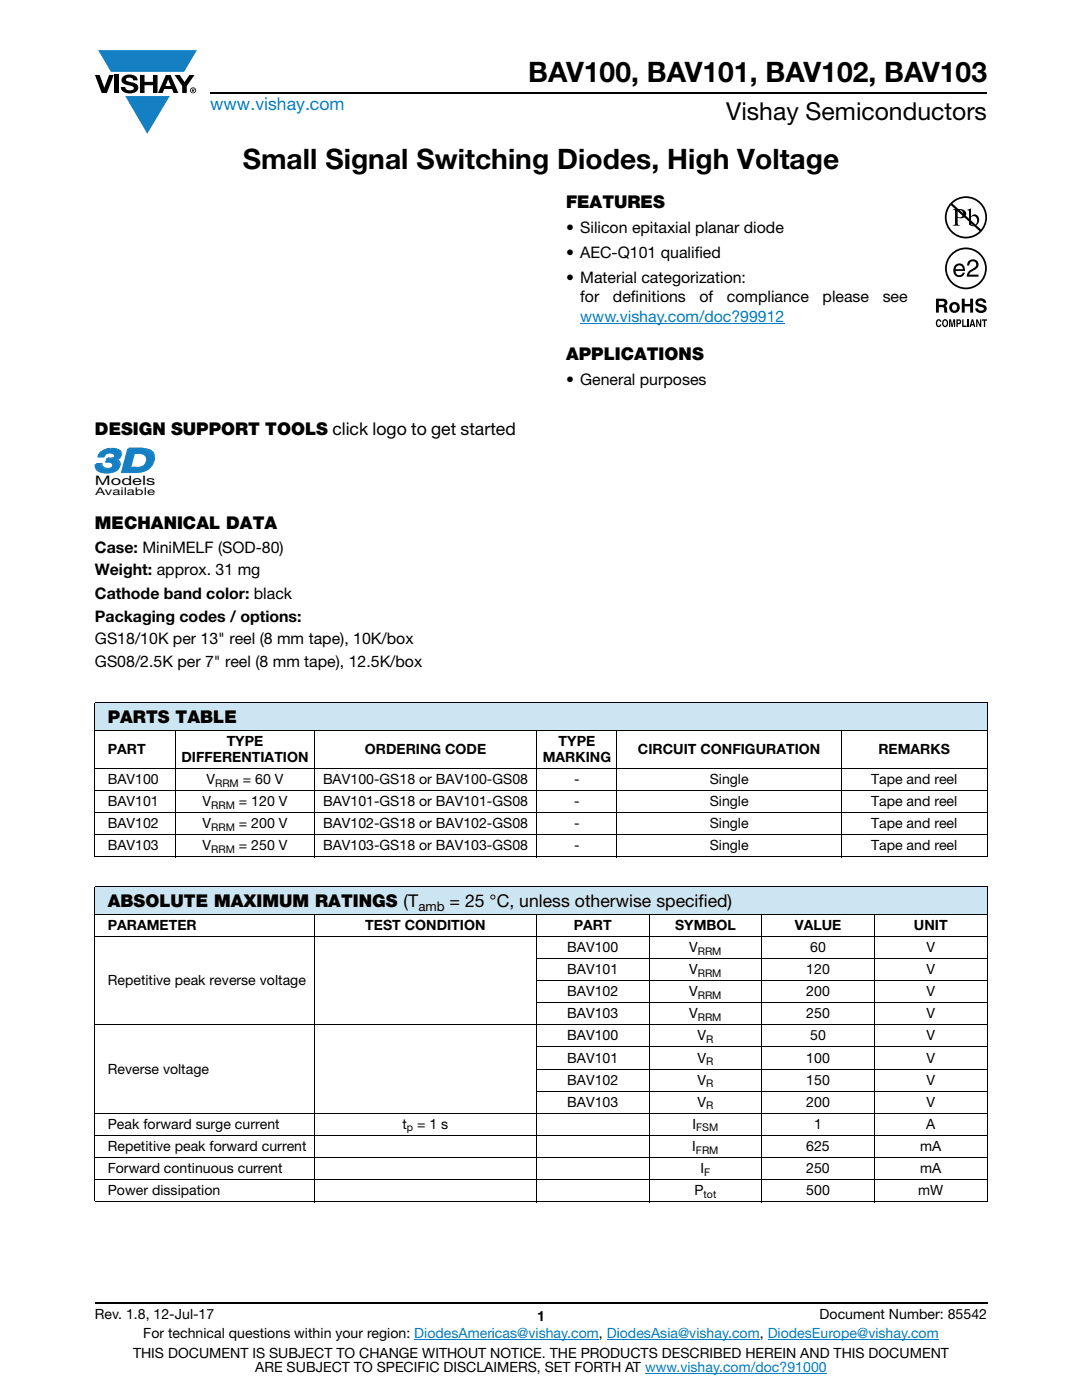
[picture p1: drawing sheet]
<svg xmlns="http://www.w3.org/2000/svg" width="216mm" height="279mm" viewBox="0 0 216 279" stroke-linecap="round" stroke-linejoin="round" font-family="sans-serif">
<g fill="#147fc3">
<path d="M19.6 10h19.7l-2.6 4.3h-1.1h-13.5z"/>
<path d="M25 19.2h8.9l-4.5 7.5z"/>
</g>
<g fill="#000">
<path d="M18.9 15h1l.9 2.5 1-2.5h.9l-1.4 3.6h-1zM22.9 15h.9v3.6h-.9zM24.6 15.3a2.1 2.1 0 0 1 2.8 .3l.1 .4h-.9a.79 .79 0 0 0-.7-.5 .79 .79 0 0 0-.8 .4l.3 .3 1 .2a1.08 1.08 0 0 1 1.2 1 1.08 1.08 0 0 1-1.1 1.2 1.73 1.73 0 0 1-2.4-1.2h.9a.96 .96 0 0 0 .8 .6 .96 .96 0 0 0 .9-.4 1.31 1.31 0 0 0-1.2-.6 1.03 1.03 0 0 1-1.1-.6 1.03 1.03 0 0 1 .2-1.1zM27.9 15h.9v1.3h1.7v-1.3h.9v3.6h-.9v-1.6h-1.7v1.6h-.9zM34.8 15h1.1l.9 1.4 1-1.4h1l-1.5 2.2v1.4h-.9v-1.4z"/>
<path d="M33.6 15.9l.5 1.3h-1.1zM33.1 15l-1.6 3.6h1l.3-.8h1.5l.3 .8h1l-1.6-3.6z"/>
<path d="M38.4 17.8h.2v.2h-.2zM38.3 17.7v.7h.1v-.3l.4 .3-.2-.3 .2-.2-.1-.2z"/>
<path d="M38.1 18a.46 .46 0 0 1 .9 0 .46 .46 0 0 1-.9 0zM37.9 18a.6 .6 0 0 0 1.2 0 .6 .6 0 0 0-1.2 0z"/>
</g>
<path d="M42 18.6h155M18.9 260h178.1" fill="none" stroke="#000" stroke-width=".36"/>
<path d="M115.8 64.5h40.7M82.7 267.3h36.8M121.1 267.3h30.5M128.7 274h36.3M153.2 267.3h34.1" fill="none" stroke="#007ec4" stroke-width=".2"/>
<g fill="#fff">
<path d="M42.5 46.1h36.9v28.2h-36.9z"/>
<path d="M18.9 89.3h12.1v10h-12.1z"/>
</g>
<path d="M19.3 92.4h1.2l-.3 .3h-1.2z" fill="#0d567f"/>
<path d="M20.5 92.4l-.3 .4z" fill="#09537d"/>
<path d="M20.5 92.5l-.3 .4z" fill="#0d5781"/>
<path d="M20.5 92.6l-.3 .3z" fill="#105a84"/>
<path d="M20.5 92.6l-.3 .4z" fill="#115c88"/>
<path d="M20.5 92.7l-.3 .4z" fill="#145f8c"/>
<path d="M20.5 92.8l-.2 .3z" fill="#146190"/>
<path d="M20.6 92.8l-.3 .4z" fill="#156494"/>
<path d="M20.6 92.9l.2 .2-.3 .3-.2-.2z" fill="#176797"/>
<path d="M20.8 93.1l.1 .1-.3 .3-.1-.1z" fill="#156494"/>
<path d="M20.9 93.2h.1l-.4 .3z" fill="#146190"/>
<path d="M21 93.2l.1 .1-.4 .2z" fill="#145f8c"/>
<path d="M21.1 93.3h.1l-.4 .3z" fill="#115c88"/>
<path d="M21.2 93.3h.1l-.4 .3z" fill="#105a84"/>
<path d="M21.3 93.3h.2l-.5 .3z" fill="#0d5781"/>
<path d="M21.5 93.3h.2l-.4 .3h-.1z" fill="#09537d"/>
<path d="M21.7 93.3h.1l-.5 .3z" fill="#0e5078"/>
<path d="M21.8 93.3h.2l-.5 .3z" fill="#0e4e73"/>
<path d="M22 93.3l.2-.1-.5 .4z" fill="#0a496f"/>
<path d="M22.2 93.2h.1l-.4 .4z" fill="#09486a"/>
<path d="M22.3 93.2l.3-.2-.6 .5z" fill="#034466"/>
<path d="M21.6 91.3h.4l-.4 .3h-.3z" fill="#0d567f"/>
<path d="M21.3 90.4l-.4 .5z" fill="#034466"/>
<path d="M21.2 90.6l-.4 .4z" fill="#09486a"/>
<path d="M21.1 90.7l-.3 .4z" fill="#0a496f"/>
<path d="M21.1 90.8l-.3 .4z" fill="#0e4e73"/>
<path d="M22 91.3h.1l-.5 .3z" fill="#09537d"/>
<path d="M22.1 91.3h.2l-.3 .3h-.2z" fill="#0e5078"/>
<path d="M22.3 91.3l.2-.1-.5 .4z" fill="#0e4e73"/>
<path d="M22.5 91.2h.2l-.5 .3z" fill="#0a496f"/>
<path d="M22.7 91.2l.1-.1-.4 .4z" fill="#09486a"/>
<path d="M22.8 91.1l.2-.1-.5 .4z" fill="#034466"/>
<path d="M23.2 91.6h.2l-.3 .3h-.2z" fill="#115c88"/>
<path d="M23.4 91.6l.1 .1-.3 .3-.1-.1z" fill="#145f8c"/>
<path d="M23.5 91.7h.2l-.3 .4-.2-.1z" fill="#146190"/>
<path d="M23.7 91.7l.1 .1-.3 .3h-.1z" fill="#156494"/>
<path d="M23.8 91.8l.2 .3-.3 .3-.2-.3z" fill="#176797"/>
<path d="M24 92.1l.1 .1-.3 .3-.1-.1z" fill="#156494"/>
<path d="M24.1 92.2l-.3 .4z" fill="#146190"/>
<path d="M24.1 92.3l-.3 .4z" fill="#145f8c"/>
<path d="M24.1 92.4l-.3 .4z" fill="#115c88"/>
<path d="M24.2 92.5l-.3 .4z" fill="#105a84"/>
<path d="M24.2 92.5l-.3 .5z" fill="#0d5781"/>
<path d="M24.2 92.7l-.4 .4z" fill="#09537d"/>
<path d="M24.1 92.8l-.3 .4z" fill="#0e5078"/>
<path d="M24.1 92.9l-.3 .4z" fill="#0e4e73"/>
<path d="M24.1 93l-.4 .4z" fill="#0a496f"/>
<path d="M24.1 93.1l-.4 .4z" fill="#09486a"/>
<g fill="#034466">
<path d="M24 93.2l-.5 .5z"/>
<path d="M20.3 90l.5-.4-.8 .7z"/>
</g>
<path d="M20.8 89.6l.3-.1-.6 .4z" fill="#09486a"/>
<path d="M21.1 89.5l.3-.1-.6 .4z" fill="#0a496f"/>
<path d="M21.4 89.4h.4l-.3 .3h-.4z" fill="#0e4e73"/>
<path d="M21.8 89.4l.3-.1-.3 .4h-.3z" fill="#0e5078"/>
<path d="M22.1 89.3h.2l-.5 .4z" fill="#09537d"/>
<path d="M19.9 90.3a3.2 3.2 0 0 1 4.1 .1 1.07 1.07 0 0 1-1.1 1.5 1.09 1.09 0 0 1 1 1 1.09 1.09 0 0 1-.8 1.1 4.2 4.2 0 0 1-3.6 0l-.5-.8v-.5h1.2a1 1 0 0 0 1.5 .9 .7 .7 0 0 0 .8-.7 .7 .7 0 0 0-.9-.7h-.5l.2-.6h.4a.81 .81 0 0 0 1.1-.9 1.28 1.28 0 0 0-2 .5h-1.3z" fill="#177fc3"/>
<path d="M19.9 90.3a3.2 3.2 0 0 1 4.1 .1 1.07 1.07 0 0 1-1.1 1.5 1.09 1.09 0 0 1 1 1 1.09 1.09 0 0 1-.8 1.1 4.2 4.2 0 0 1-3.6 0l-.5-.8v-.5h1.2a1 1 0 0 0 1.5 .9 .7 .7 0 0 0 .8-.7 .7 .7 0 0 0-.9-.7h-.5l.2-.6h.4a.81 .81 0 0 0 1.1-.9 1.28 1.28 0 0 0-2 .5h-1.3z" fill="none" stroke="#177fc3" stroke-width=".2"/>
<path d="M22.3 89.3h.2l-.3 .4-.2-.1z" fill="#09537d"/>
<path d="M22.5 89.3l.4 .1-.3 .3h-.4z" fill="#0d5781"/>
<path d="M22.9 89.4h.3l-.3 .3h-.3z" fill="#105a84"/>
<path d="M23.2 89.4l.2 .1-.3 .3-.2-.1z" fill="#115c88"/>
<path d="M23.4 89.5l.2 .1-.3 .3-.2-.1z" fill="#145f8c"/>
<path d="M23.6 89.6l.2 .1-.3 .3-.2-.1z" fill="#146190"/>
<path d="M23.8 89.7l.2 .1-.3 .3-.2-.1z" fill="#156494"/>
<path d="M24 89.8l.3 .3-.3 .3-.3-.3z" fill="#176797"/>
<path d="M24.3 90.1v.1l-.3 .3v-.1z" fill="#156494"/>
<path d="M24.3 90.2l-.2 .4z" fill="#146190"/>
<path d="M24.4 90.3l-.3 .4z" fill="#145f8c"/>
<path d="M24.4 90.4l-.3 .4z" fill="#115c88"/>
<path d="M24.4 90.5l-.3 .4z" fill="#105a84"/>
<path d="M24.4 90.5l-.3 .4z" fill="#0d5781"/>
<path d="M24.4 90.6l-.3 .4z" fill="#09537d"/>
<path d="M24.4 90.7l-.3 .4z" fill="#0e5078"/>
<path d="M24.4 90.7l-.3 .4z" fill="#0e4e73"/>
<path d="M24.4 90.8l-.4 .4z" fill="#0a496f"/>
<path d="M24.3 90.9l-.3 .4z" fill="#09486a"/>
<path d="M24.3 91l-.5 .5z" fill="#034466"/>
<path d="M26.2 93.1h1.1l-.3 .4h-1.1z" fill="#0d567f"/>
<path d="M27.3 93.1h.1l-.4 .4z" fill="#09537d"/>
<path d="M27.4 93.1h.3l-.3 .3h-.3z" fill="#0e5078"/>
<path d="M27.7 93.1h.3l-.3 .3h-.3z" fill="#0e4e73"/>
<path d="M28 93.1l.2-.1-.5 .4z" fill="#0a496f"/>
<path d="M28.2 93l.3-.1-.6 .4z" fill="#09486a"/>
<path d="M28.5 92.9l.6-.4-.9 .7z" fill="#034466"/>
<path d="M27 90.2l-.8 2.9-.3 .4 .8-3z" fill="#074f76"/>
<path d="M25.5 89.5h2.6" fill="none" stroke="#0d567f" stroke-width=".31"/>
<path d="M28.1 89.3h.4l-.3 .4-.4-.1z" fill="#09537d"/>
<path d="M28.5 89.3l.4 .1-.3 .3h-.4z" fill="#0d5781"/>
<path d="M28.9 89.4h.4l-.3 .4-.4-.1z" fill="#105a84"/>
<path d="M29.3 89.4l.3 .1-.3 .3h-.3z" fill="#115c88"/>
<path d="M29.6 89.5l.2 .1-.3 .3-.2-.1z" fill="#145f8c"/>
<path d="M29.8 89.6l.3 .1-.3 .3-.3-.1z" fill="#146190"/>
<path d="M30.1 89.7l.2 .2-.3 .3-.2-.2z" fill="#156494"/>
<path d="M30.3 89.9l.5 .5-.4 .3-.4-.5z" fill="#176797"/>
<path d="M30.8 90.4l.1 .2-.4 .3-.1-.2z" fill="#156494"/>
<path d="M30.9 90.6v.1l-.3 .3-.1-.1z" fill="#146190"/>
<path d="M30.9 90.7v.2l-.3 .3v-.2z" fill="#145f8c"/>
<path d="M30.9 90.9l-.2 .4z" fill="#115c88"/>
<path d="M31 91l-.3 .5z" fill="#105a84"/>
<path d="M31 91.2v.2l-.3 .4v-.3z" fill="#0d5781"/>
<path d="M31 91.4l-.4 .6z" fill="#09537d"/>
<path d="M30.9 91.7l-.3 .5z" fill="#0e5078"/>
<path d="M30.9 91.9l-.4 .5z" fill="#0e4e73"/>
<path d="M30.8 92.1l-.4 .5z" fill="#0a496f"/>
<path d="M30.7 92.3l-.4 .6z" fill="#09486a"/>
<path d="M30.6 92.6l-.6 .7z" fill="#034466"/>
<path d="M26.7 90.5l-.8 3a3.2 3.2 0 0 0 3.1-1 1.27 1.27 0 0 0 .1-1.4 1.27 1.27 0 0 0-1.3-.6zM25.5 89.6a8.4 8.4 0 0 1 4.2 .4 2.15 2.15 0 0 1 1 2.1 2.15 2.15 0 0 1-1.4 1.7 9.3 9.3 0 0 1-5.1 .5z" fill="#177fc3"/>
<path d="M25.5 89.6a8.4 8.4 0 0 1 4.2 .4 2.15 2.15 0 0 1 1 2.1 2.15 2.15 0 0 1-1.4 1.7 9.3 9.3 0 0 1-5.1 .5zM26.7 90.5a2.55 2.55 0 0 1 2.3 .5 1.76 1.76 0 0 1-.2 1.8 1.76 1.76 0 0 1-1.8 .7h-1.1z" fill="none" stroke="#177fc3" stroke-width=".2"/>
<path d="M186.7 39.2h10.3v26.1h-10.3z" fill="#fff"/>
<g fill="#000">
<path d="M193.3 52.1a1.13 1.13 0 0 1 1.8 .2 1.13 1.13 0 0 1-.8 1.6 1.39 1.39 0 0 0-.9 .9h1.9v.4h-2.4a2.07 2.07 0 0 1 1.5-1.8 .69 .69 0 0 0 .1-1.2 .69 .69 0 0 0-1.1 .6v.2h-.4zM186.9 63.9l.4-.2 .3 .1 .2 .4-.6-.2a.66 .66 0 0 0 .1 1l.3-.3h.2a.54 .54 0 0 1-.4 .6 .54 .54 0 0 1-.6-.5zM189.4 63.7h.4l.2 1.2 .2-1.2h.4v1.6h-.3v-1.3l-.2 1.3h-.2l-.3-1.3v1.3h-.2zM192 63.7h.3v1.3h.6v.3h-.9zM191.9 59.6h.6v1.1h1.1v-1.1h.6v2.8h-.6v-1.3h-1.1v1.3h-.6zM193 63.7h.3v1.6h-.3zM194.9 59.7a1.15 1.15 0 0 1 1.9 .7h-.6v-.1a.68 .68 0 0 0-.9-.2l-.1 .4 .3 .1a1.29 1.29 0 0 1 1.4 1 1.17 1.17 0 0 1-1.2 .9 1.17 1.17 0 0 1-1.1-1h.6v.2a.67 .67 0 0 0 1.1-.1l-.2-.2-.6-.2a.82 .82 0 0 1-.8-.5 .82 .82 0 0 1 .2-1zM194.8 63.7h.3l.5 1.1v-1.1h.2v1.6h-.3l-.5-1.1v1.1h-.2zM195.9 63.7h1.1v.3h-.4v1.3h-.3v-1.3h-.4z"/>
<path d="M188.9 53.6a3.8 3.8 0 0 1 7.7 0 3.8 3.8 0 0 1-7.7 0zM188.6 53.6a4.2 4.2 0 0 0 8.3 0 4.2 4.2 0 0 0-8.3 0z"/>
<path d="M190 40.6a3.9 3.9 0 0 1 5.3-.1 3.9 3.9 0 0 1 .4 5.3zM189.7 41l5.8 5.1a3.9 3.9 0 0 1-5.4 .1 3.9 3.9 0 0 1-.4-5.2zM188.5 43.4a4.2 4.2 0 0 0 8.5 0 4.2 4.2 0 0 0-8.5 0z"/>
<path d="M191.1 42v1.3a.75 .75 0 0 0 1.1-.7 .75 .75 0 0 0-1.1-.6zM190.1 41.7a2.81 2.81 0 0 1 2.5 .4 .97 .97 0 0 1-.1 1.2 .97 .97 0 0 1-1.2 .2h-.2v1v.3l.5 .2h-1.5l.3-.1 .2-.4v-2.3l-.1-.2z"/>
<path d="M190.9 53.2l-.2 .5h1.4a.7 .7 0 0 0-.4-.7 .7 .7 0 0 0-.8 .2zM190.7 52.8a1.18 1.18 0 0 1 1.4-.1 1.18 1.18 0 0 1 .5 1.4h-1.9a.73 .73 0 0 0 .5 .8 .73 .73 0 0 0 .9-.5h.4a1.21 1.21 0 0 1-1.6 .8 1.21 1.21 0 0 1-.6-1.7z"/>
<path d="M193.8 43.4v1.3l.1 .2a.72 .72 0 0 0 .8-.1 .72 .72 0 0 0 .3-.8 .72 .72 0 0 0-.4-.8 .72 .72 0 0 0-.8 .2zM193 41.9l.8-.3v1.6a.89 .89 0 0 1 1.1-.4 .89 .89 0 0 1 .5 1.1 1.23 1.23 0 0 1-.7 1.1 1.23 1.23 0 0 1-1.3-.1l-.1-2.7z"/>
<path d="M187.3 60.1v.7h1a.39 .39 0 0 0 0-.7zM186.8 59.6h1.4a.79 .79 0 0 1 .8 .4 .79 .79 0 0 1-.1 .9l-.3 .2a.98 .98 0 0 1 .4 1.1l.1 .2h-.6l-.3-1-.9-.1v1.1h-.5z"/>
<path d="M188.4 64a.64 .64 0 0 0 .2 1h.1a.64 .64 0 0 0-.1-1zM188.2 63.8l.2-.1a.56 .56 0 0 1 .7 .4 .82 .82 0 0 1-.5 1.2h-.2a.89 .89 0 0 1-.2-1.5z"/>
<path d="M190.2 60.8a.63 .63 0 0 0-.2 .8 .63 .63 0 0 0 .7 .3 .63 .63 0 0 0 .2-.8 .63 .63 0 0 0-.7-.3zM189.4 61.4a1.1 1.1 0 0 1 2.2 0 1.1 1.1 0 0 1-2.2 0z"/>
<path d="M191.1 64v.4l.4-.1v-.3zM190.8 63.7h.6a.5 .5 0 0 1 .4 .5 .5 .5 0 0 1-.4 .5h-.3v.6h-.3z"/>
<path d="M194 64.1l-.1 .6h.3zM193.9 63.7h.3l.4 1.6h-.3v-.4h-.5l-.1 .4h-.3z"/>
</g>
<g fill="#cce5f3">
<path d="M18.9 140.3h178.1v5.5h-178.1z"/>
<path d="M18.9 177h178.1v5.5h-178.1z"/>
</g>
<g fill="none" stroke="#000" stroke-width=".2">
<path d="M18.9 140.3h178.1M18.9 145.8h178.1M18.9 153.4h178.1M18.9 157.8h178.1M18.9 140.4v30.5M35.1 145.7v25.4M62.7 145.7v25.4M107.1 145.7v25.4M123.1 145.7v25.4M167.9 145.7v25.4M197 140.4v30.5M18.9 162.2h178.1"/>
<path d="M18.9 166.6h178.1M18.9 171h178.1M18.9 177h178.1M18.9 177.1v62.6M197 177.1v62.6M18.9 182.5h178.1M18.9 186.9h178.1M62.7 182.4v57.5M107 191.3h90M107 195.7h90M107 182.4v57.5M129.5 182.4v57.5"/>
<path d="M152 182.4v57.5M174.5 182.4v57.5M18.9 204.5h178.1M107 200.1h90M107 208.9h90M107 213.4h90M107 217.8h90M18.9 222.2h178.1M18.9 226.6h178.1M18.9 231h178.1M18.9 235.4h178.1M18.9 239.8h178.1"/>
</g>
<g font-size="5.6">
<text x="105.4" y="16.4">BAV100, BAV101, BAV102, BAV103</text>
<text x="48.4" y="33.8">Small Signal Switching Diodes, High Voltage</text>
</g>
<text font-size="4.9" x="144.9" y="24">Vishay Semiconductors</text>
<text font-size="3.5" fill="#007ec4" x="42" y="21.9">www.vishay.com</text>
<g font-size="3.5">
<text x="112.9" y="41.5">FEATURES</text>
<text x="112.9" y="71.9">APPLICATIONS</text>
<text x="18.9" y="86.7">DESIGN SUPPORT TOOLS click logo to get started</text>
<text x="18.9" y="105.6">MECHANICAL DATA</text>
<text x="21.5" y="144.4">PARTS TABLE</text>
<text x="21.5" y="181.1">ABSOLUTE MAXIMUM RATINGS (T</text>
<text x="89.7" y="181.1">= 25 °C, unless otherwise specified)</text>
</g>
<g font-size="3.2">
<text x="112.9" y="46.6">• Silicon epitaxial planar diode</text>
<text x="112.9" y="51.5">• AEC-Q101 qualified</text>
<text x="112.9" y="56.5">• Material categorization:</text>
<text x="115.8" y="60.3">for</text>
<text x="122.3" y="60.3">definitions</text>
<text x="139.6" y="60.3">of</text>
<text x="145" y="60.3">compliance</text>
<text x="164.1" y="60.3">please</text>
<text x="176.1" y="60.3">see</text>
<text x="112.9" y="76.9">• General purposes</text>
<text x="18.9" y="110.3">Case: MiniMELF (SOD-80)</text>
<text x="18.9" y="114.9">Weight: approx. 31 mg</text>
<text x="18.9" y="119.4">Cathode band color: black</text>
<text x="18.9" y="124">Packaging codes / options:</text>
<text x="18.9" y="128.6">GS18/10K per 13&quot; reel (8 mm tape), 10K/box</text>
<text x="18.9" y="133.2">GS08/2.5K per 7&quot; reel (8 mm tape), 12.5K/box</text>
</g>
<text font-size="3.2" fill="#007ec4" x="115.8" y="64.2">www.vishay.com/doc?99912</text>
<g font-size="2.8">
<text x="45.2" y="148.9">TYPE</text>
<text x="111.5" y="148.9">TYPE</text>
<text x="21.5" y="150.5">PART</text>
<text x="36.2" y="152.1">DIFFERENTIATION</text>
<text x="72.8" y="150.5">ORDERING CODE</text>
<text x="108.3" y="152.1">MARKING</text>
<text x="127.3" y="150.5">CIRCUIT CONFIGURATION</text>
<text x="175.3" y="150.5">REMARKS</text>
<text x="21.5" y="160.9">BAV101</text>
<text x="21.5" y="156.5">BAV100</text>
<text x="40.4" y="160.9">V</text>
<text x="41.2" y="156.5">V</text>
<text x="47.7" y="160.9">= 120 V</text>
<text x="48.5" y="156.5">= 60 V</text>
<text x="64.5" y="156.5">BAV100-GS18 or BAV100-GS08</text>
<text x="64.5" y="160.9">BAV101-GS18 or BAV101-GS08</text>
<text x="114.6" y="156.5">-</text>
<text x="114.6" y="160.9">-</text>
<text x="141.6" y="156.5">Single</text>
<text x="141.6" y="160.9">Single</text>
<text x="173.8" y="156.5">Tape and reel</text>
<text x="173.8" y="160.9">Tape and reel</text>
<text x="21.5" y="165.3">BAV102</text>
<text x="40.4" y="165.3">V</text>
<text x="47.7" y="165.3">= 200 V</text>
<text x="64.5" y="165.3">BAV102-GS18 or BAV102-GS08</text>
<text x="114.6" y="165.3">-</text>
<text x="141.6" y="165.3">Single</text>
<text x="173.8" y="165.3">Tape and reel</text>
<text x="21.5" y="169.7">BAV103</text>
<text x="40.4" y="169.7">V</text>
<text x="47.7" y="169.7">= 250 V</text>
<text x="64.5" y="169.7">BAV103-GS18 or BAV103-GS08</text>
<text x="114.6" y="169.7">-</text>
<text x="141.6" y="169.7">Single</text>
<text x="173.8" y="169.7">Tape and reel</text>
<text x="21.5" y="185.6">PARAMETER</text>
<text x="72.9" y="185.6">TEST CONDITION</text>
<text x="114.5" y="185.6">PART</text>
<text x="134.7" y="185.6">SYMBOL</text>
<text x="158.6" y="185.6">VALUE</text>
<text x="182.4" y="185.6">UNIT</text>
<text x="113.2" y="190">BAV100</text>
<text x="137.5" y="190">V</text>
<text x="161.7" y="190">60</text>
<text x="184.8" y="190">V</text>
<text x="21.5" y="196.6">Repetitive peak reverse voltage</text>
<text x="113.2" y="194.4">BAV101</text>
<text x="137.5" y="194.4">V</text>
<text x="160.9" y="194.4">120</text>
<text x="184.8" y="194.4">V</text>
<text x="113.2" y="198.8">BAV102</text>
<text x="113.2" y="203.2">BAV103</text>
<text x="137.5" y="198.8">V</text>
<text x="137.5" y="203.2">V</text>
<text x="160.9" y="198.8">200</text>
<text x="160.9" y="203.2">250</text>
<text x="184.8" y="198.8">V</text>
<text x="184.8" y="203.2">V</text>
<text x="113.2" y="207.6">BAV100</text>
<text x="139.2" y="207.6">V</text>
<text x="161.7" y="207.6">50</text>
<text x="184.8" y="207.6">V</text>
<text x="21.5" y="214.3">Reverse voltage</text>
<text x="113.2" y="212.1">BAV101</text>
<text x="139.2" y="212.1">V</text>
<text x="160.9" y="212.1">100</text>
<text x="184.8" y="212.1">V</text>
<text x="113.2" y="216.5">BAV102</text>
<text x="113.2" y="220.9">BAV103</text>
<text x="139.2" y="216.5">V</text>
<text x="139.2" y="220.9">V</text>
<text x="160.9" y="216.5">150</text>
<text x="160.9" y="220.9">200</text>
<text x="184.8" y="216.5">V</text>
<text x="184.8" y="220.9">V</text>
<text x="21.5" y="225.3">Peak forward surge current</text>
<text x="80.3" y="225.3">t</text>
<text x="83.2" y="225.3">= 1 s</text>
<text x="138.2" y="225.3">I</text>
<text x="162.5" y="225.3">1</text>
<text x="184.8" y="225.3">A</text>
<text x="21.5" y="229.7">Repetitive peak forward current</text>
<text x="138.1" y="229.7">I</text>
<text x="160.9" y="229.7">625</text>
<text x="183.6" y="229.7">mA</text>
<text x="21.5" y="234.1">Forward continuous current</text>
<text x="21.5" y="238.5">Power dissipation</text>
<text x="138.6" y="238.5">P</text>
<text x="139.8" y="234.1">I</text>
<text x="160.9" y="234.1">250</text>
<text x="160.9" y="238.5">500</text>
<text x="183.2" y="238.5">mW</text>
<text x="183.6" y="234.1">mA</text>
<text x="18.9" y="263.3">Rev. 1.8, 12-Jul-17</text>
<text x="107.2" y="263.6">1</text>
<text x="163.6" y="263.3">Document Number: 85542</text>
<text x="28.6" y="267.1">For technical questions within your region: DiodesAmericas@vishay.com, DiodesAsia@vishay.com, DiodesEurope@vishay.com</text>
<text x="26.5" y="271">THIS DOCUMENT IS SUBJECT TO CHANGE WITHOUT NOTICE. THE PRODUCTS DESCRIBED HEREIN AND THIS DOCUMENT</text>
<text x="50.9" y="273.8">ARE SUBJECT TO SPECIFIC DISCLAIMERS, SET FORTH AT www.vishay.com/doc?91000</text>
</g>
<text font-size="2.6" fill="#050504" x="18.9" y="96.8">Models</text>
<text font-size="2.6" x="83.5" y="181.7">amb</text>
<text font-size="2.1" fill="#050504" x="19" y="98.8">Available</text>
<g font-size="2.1">
<text x="42.1" y="161.4">RRM</text>
<text x="42.9" y="157">RRM</text>
<text x="42.1" y="165.8">RRM</text>
<text x="42.1" y="170.2">RRM</text>
<text x="139.2" y="190.5">RRM</text>
<text x="139.2" y="194.9">RRM</text>
<text x="139.2" y="199.3">RRM</text>
<text x="139.2" y="203.8">RRM</text>
<text x="140.9" y="208.2">R</text>
<text x="140.9" y="212.6">R</text>
<text x="140.9" y="217">R</text>
<text x="140.9" y="221.4">R</text>
<text x="81.2" y="225.8">p</text>
<text x="138.9" y="225.8">FSM</text>
<text x="138.9" y="230.2">FRM</text>
<text x="140.4" y="239">tot</text>
<text x="140.5" y="234.6">F</text>
</g>
</svg>
